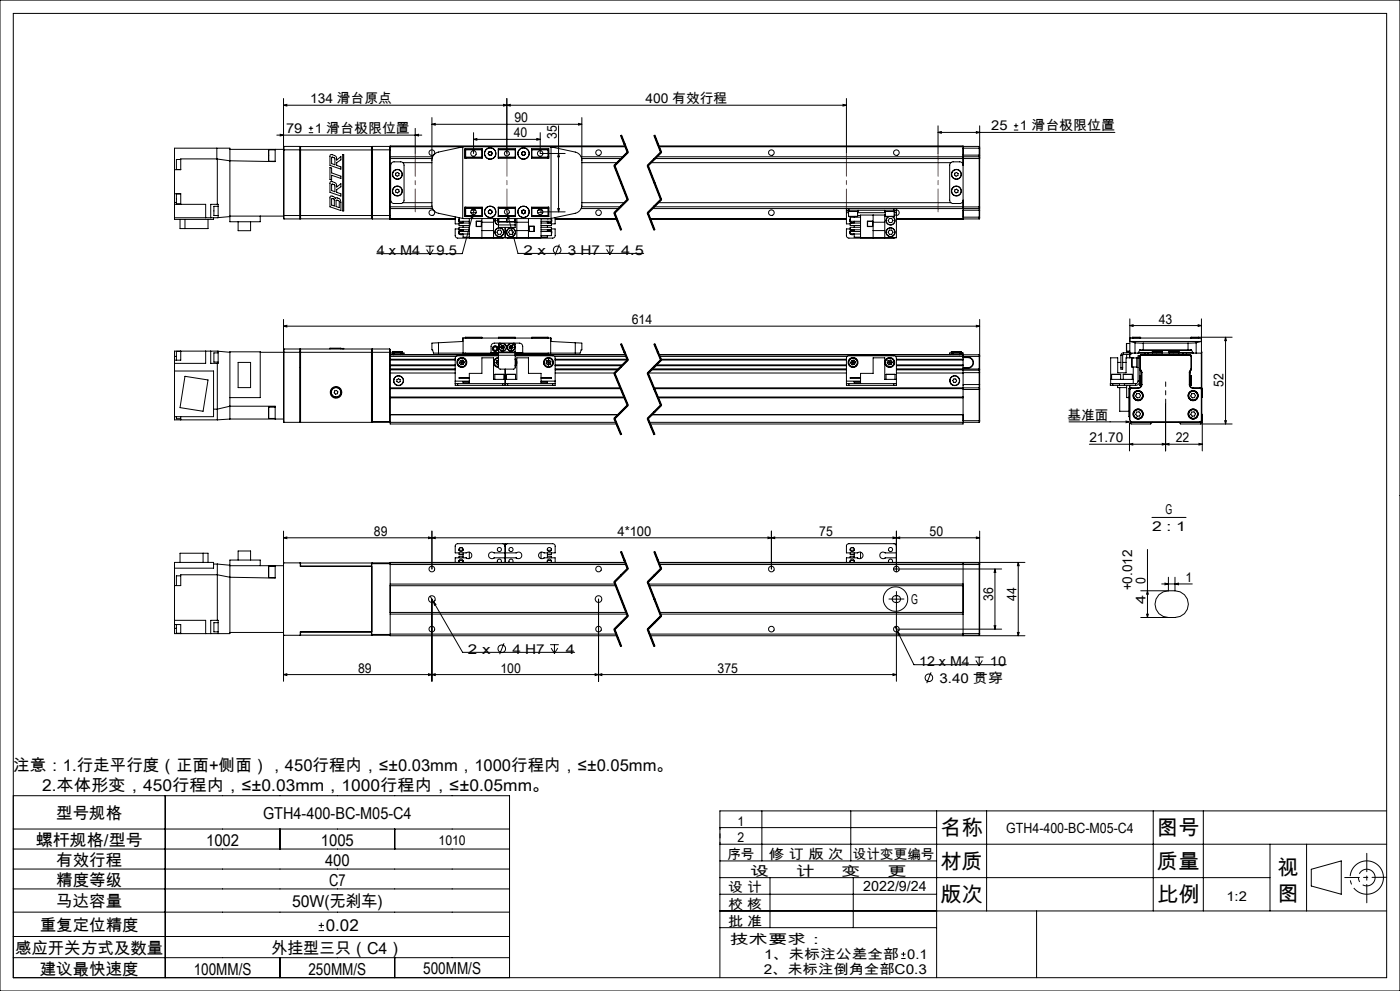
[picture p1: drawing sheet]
<svg xmlns="http://www.w3.org/2000/svg" width="420mm" height="297mm" viewBox="0 0 420 297" stroke-linecap="round" stroke-linejoin="round" font-family="sans-serif">
<g fill="none" stroke="#000" stroke-width=".3">
<path d="M0 0h420v297h-420zM4 4h412v289h-412zM85.1 31.5l.9-.2v.5zM85.1 29.5v14.6M92.6 39.8h1.3M92.6 38.4h1.3M93.3 37.8v1.3M124.6 38.5v7.5M129.6 37.2l1-.2v.5zM129.6 35.2v26.3l.2 .9 .5 .8 .8 .6 7.7 1.7M129.6 37.2h45M142.1 39.8v6.2"/>
<path d="M151.1 31.3l.9 .2-.9 .3zM152 31.5l1.1-.2v.5zM152 29.5v16.5M162.1 39.8v6.2h7.4M167.6 37.7v25.8M173.6 37l1 .2-1 .3zM174.6 35.2v26.3l-.2 .9-.6 .8-.8 .6-7.7 1.7M252.9 31.3l1 .2-1 .3zM253.9 29.5v16.5M253.9 31.5h-168.8M281.4 39.7l1-.3v.5zM281.4 37.7v8.3"/>
<path d="M281.4 39.7h53.1M292.9 39.4l1 .3-1 .2zM293.9 37.7v24.3M304.2 39h1.3M304.2 37.7h1.3M304.8 37v1.3M52.4 58.1v2.6M52.4 58.1v-13.7h16.6v22.1h9.1v-1.7M52.4 58.1h1.8v3.1M54.2 58.1h-1.3v3h1.3M54.2 47.8h-1.3v3h1.3M65.1 47.6h-10.9v3.3h-1.8"/>
<path d="M65.1 47.6l.1 .1M65.1 44.4v3.2M65.2 47.7v13.5M69 44.8h16.1M80.6 44.9v3.4M80.6 44.9h1.9M80.6 48.3h1.9M82.5 44.8v3.6l-13.5-.2-3.8-.5M83 40.5h43.5M84.1 40.2l1 .3-1 .2zM85.1 44.1v.8M85.1 44.9v19.7"/>
<path d="M85.1 44.9h26.3M85.2 43.9v21.7M85.2 43.9h4.8M85.2 43.9l-.1 .2M90 43.9v21.7M99 50.2l.5 .2v1.4l2.8 1v.7l-2.8-1v1.5l-.5-.2zM99.1 46.4h.1a1.54 1.54 0 0 1 1.8 1.6l1.3-1v.9l-1.3 .9v.8l1.3 .4v.7l-3.3-1.1zM99.1 54.5l.1-.1a1.54 1.54 0 0 1 1.8 1.7l1.3-1v.9l-1.3 .8v.8l1.3 .5v.7l-3.3-1.2zM99.1 58.8l.9 .1 .6 .5a.98 .98 0 0 1 1.5 .5l.2 3.2-3.3-1.1zM99.6 47.1l.9 .4v1.9l-1-.4zM99.6 55.2l.9 .4v1.9l-1-.4zM99.6 59.5l.7 .3v1.9l-.8-.2z"/>
<path d="M100.9 60l.8 .3 .1 1.9-1-.3zM102.8 46.3h.3v16.9h-.3zM111.4 44.9v-1h-21.2v21.7h21.2v-1M111.4 44.9v19.7M111.4 46.9h.1M111.4 44.9l.1 .1M111.5 44.9v19.7M111.5 44.9h5.6M111.7 43.9v21.7M111.7 43.9l-.2 1M111.7 43.9h5.2M116.9 43.9v21.7"/>
<path d="M116.9 43.9l.2 .2M117.1 59.8l.2 .6M117.1 44.1v.8M117.1 44v.1M117.1 44.9v19.7M117.1 47.5h12.5M117.1 47h12.7M117.1 44h70.5M117.3 49.1l-.2 .6M117.4 48.9l.6-.4h2.2a.97 .97 0 0 1 1 1v10.5a.97 .97 0 0 1-1 1h-2a1.02 1.02 0 0 1-1-1v-10.5zM118.7 57l.4-.3 .6 .2v.6l-.4 .3-.6-.2zM118.7 51.9l.6-.2 .4 .3v.6l-.6 .2-.4-.3z"/>
<path d="M120.9 48.8h8.7M124.6 40.5l1-.3v.5zM138.8 44l-7.7 1.7-1.1 .9-.4 1.4M138.8 44v21.5M138.9 44h-.1M139.5 47h.1M139.5 44.6h5.2v2.8h-5.2zM139.6 44.9v2.5M139.6 44.9h5M139.7 44.8v2.4M139.7 44.8h5M139.7 44.8l-.1 .1"/>
<path d="M139.7 47.2h5M139.8 47.2v.2M142.1 41.8l1-.3v.5zM142.1 41.8h20M144.6 44.8v2.4M144.6 47.1h-5l.1 .1M146.5 46.1l.3 .4M146.7 45.5l-.2 .6M147.3 45.5h-.6M147.3 45.5l.3 .4M147.4 46.5h-.6M147.6 45.9l-.2 .6"/>
<path d="M149.5 44.6h5.2v2.8h-5.2zM149.5 44.8h5.2M149.5 47.2h5.2M149.5 44.8v2.4M149.5 44.9h5.1M149.5 47.1h5.1M154.6 44.8v2.4M156.5 45.9l.2 .6M156.7 46.5h.6M156.8 45.5l-.3 .4M156.8 45.5h.6M157.4 45.5l.2 .6"/>
<path d="M157.6 46.1l-.3 .4M159.5 44.8h4.9M159.5 44.6h5.1v2.8h-5.1zM159.6 44.8v2.4M159.6 44.9h5M159.6 47.1h5l-5.1 .1M161 41.5l1.1 .3-1.1 .2zM164.4 44.8v2.6M164.4 44.8l.2 .1M164.6 44.9v2.5M164.6 47h.1M165.2 44h.1"/>
<path d="M165.3 44l7.7 1.7 1.1 .9 .5 1.4M165.3 44v21.5M167.6 46l.2 1h-.5zM174.3 47h12.7M174.5 47.5h11.9M174.6 48.8h10.6M184.2 49.7l4 10.2M184.5 49.6l4 10.2M186.2 40.6l2 5.1M186.3 40.6l2 5-4 4 4 10.2-4 4 2 5.1M186.5 40.5l1 2.5M187.5 43l1 2.6z"/>
<path d="M187.5 43.7h-70.4v.3M188.2 45.5l-4 4M188.2 59.7l-4 4M188.5 45.8l-4 4M188.5 59.9l-4 4M194.2 49.7l4 10.2M194.5 49.6l4 10.2M195.2 48.8h90.1M196.2 40.6l2 5.1M196.3 40.6l2 5-4 4 4 10.2-4 4 2 5.1M196.5 40.5l2 5.1M197 47h96.8"/>
<path d="M197.6 43.7h91.3v.3M197.7 44h91.2M198.2 45.5l-4 4M198.2 59.7l-4 4M198.5 45.8l-4 4M198.5 59.9l-4 4M286.5 51.9l.5-.2 .4 .3v.6l-.6 .2-.4-.3zM286.5 56.9l.5-.2 .4 .3v.6l-.6 .2-.4-.3zM288.9 49.5a1.02 1.02 0 0 0-1-1h-2a1.02 1.02 0 0 0-1 1v10.5a1.02 1.02 0 0 0 1 1h2a1.02 1.02 0 0 0 1-1M288.9 46.5v15.5M288.9 46.5h5v.7M288.9 44v2.5"/>
<path d="M288.9 43.9h4.9M293.8 47v15.5M293.8 43.9v3.1M293.8 43.9l.1 .5h-5M293.8 47l.1 .2M293.9 47.2v.3h-97.4M52.4 60.7v5.1h11.7v-.5M52.4 61.2h9.3v4.1M52.4 60.7h.5M54 65.8v2.7h8.4v-2.7M55.5 65.8v2.7M65.4 61.8h-1.2v2.8h1.2"/>
<path d="M65.4 65.2v-4h-2.2v4.1M65.4 65.2l-13 .1M69 64.9l-3.6 .3M69 64.8h16.1M71.4 66.5v2.6h3.8v-2.6M85.1 64.6l.1 1M85.1 64.6h26.3M85.2 65.6h4.8M111.4 62.6h.1M111.5 64.6l.2 1M111.5 64.6h5.6M111.5 64.4l-.1 .2"/>
<path d="M111.7 65.6h5.2M117.1 65.5v.3h19.5M117.1 64.6v.8M117.1 65.4v.1M117.1 62.5h12.7M117.1 62h12.5M117.1 65.5h19.5M117.1 65.4l-.2 .2M120.9 60.7h8.7M127.7 73.8h2.6M128 74.8l1 1.5M129 73.8v2.5"/>
<path d="M130 74.8l-1 1.5M136.6 65v2.1h1.1M137.7 65.6l-.1 .8 .5 .4M137.7 68.6h-1.1v2.1l.3 .5 .4 .2 13.9-.1M137.7 66.3a.63 .63 0 0 0 .6 .4 .63 .63 0 0 0 .6-.4v.5M137.7 65.2v1.1M137.7 69.4v.7h3.1M137.7 66.3h3.1M137.7 69.4h3.1M137.7 65.9v.4M137.7 69.4v.4M137.8 70.1a.73 .73 0 0 0 1.1 0"/>
<path d="M138 70.1h.6M138.1 68.9l-.5 .4 .1 .8M138.5 68.9l.4 .2M138.8 65.5h26.5M138.9 66.6l-.4 .2M138.9 68.9v.5a.61 .61 0 0 0-.6-.4 .61 .61 0 0 0-.6 .4M138.9 67.6v.5M138.9 70.1v1h1.9M139.5 63.4h.1M139.5 64.8h.4M139.5 62.5h.1M139.5 63h.1"/>
<path d="M139.5 62.1h5.2v2.8h-5.2zM139.6 62.1v2.5M139.6 64.6h5M139.6 64.6l.1 .2M139.7 62.3v2.5M139.7 64.8h5M139.7 62.3l-.1 .1h5M139.7 62.3h5M139.8 62.1v.2M139.9 64.8l-.1 .1M139.9 64.8h.1M140.8 65.5v5.8h21.5v-5.8"/>
<path d="M140.8 64.8v.1M140.8 66.8h-3.1v.8h3.1M140.8 68.1h-3.1v.8h3.1M141.3 63.7h1.5M141.4 63h1.3M141.9 64.3l-.1 1-.4-.1zM141.9 64.3l-3.2 11.7h-25.7M142.3 62.7l-.4 1.6M142.9 66.3h1.6v1.6h-1.6zM142.9 66.4h1.5v1.4h-1.5M144.6 62.3v2.6M144.6 65.5v5.8"/>
<path d="M144.6 66.6h3.5M144.6 69.1h3.5M146.5 63.3l.1 .6M146.6 63.9l.6 .2M146.9 62.9l-.4 .4M146.9 62.9l.6 .2M147.5 63.1l.1 .6M147.6 63.7l-.4 .4M148.1 65.5v5.8M148.6 65.5a1.34 1.34 0 0 0 .9 1.9M148.7 65.5l-.1 .1a1.32 1.32 0 0 0 .9 1.8M149.4 65.5l-.3 .6 .4 .6"/>
<path d="M149.4 69h.8l.3 .6-.3 .6h-.8l-.3-.6zM149.5 62.1h5.2v2.8h-5.2zM149.5 64.8h5.2M149.5 62.3h5.2M149.5 67.4v.8h5.1v-.8M149.5 62.3v2.6M149.5 65.5v1.9M149.5 64.6h5.1M149.5 67.4h5.1M149.5 62.4h5.1M149.6 66.5h2.3M149.6 65.5v1"/>
<path d="M150.1 64.8v.1M151.6 68.2v3.1M151.9 62.8l3.5 13.1h37.7M151.9 65.5v1M152.2 66.5h2.2M152.2 65.5v1M152.3 64.2l.5 .9-.5 .2zM153 69h.7l.3 .6-.3 .6h-.7l-.4-.6zM154.1 64.8v.1M154.4 65.5v1M154.6 65.6v1M154.6 65.8v.7"/>
<path d="M154.6 62.3v2.6M154.6 65.5v1.9M155 65.5v5.8M155 66.6h3.5M155 69.1h3.5M156.6 63.8l.5 .3M156.6 63.2v.6M157.1 62.9l-.5 .3M157.1 62.9l.5 .3M157.6 63.8l-.5 .3M157.6 63.2v.6M158.5 65.5v5.8"/>
<path d="M158.6 67.8h1.7v1.6h-1.7zM158.7 67.8v1.6M159.5 64.8h4.9M159.5 62.1h5.1v2.8h-5.1zM159.5 62.3l5.1 .1h-5M159.6 62.3v2.5M159.6 64.6h5M160.2 67.8v1.6M161.3 63.7h1.5M161.4 63h1.3M162.1 63.5h7.4M162.3 64.8v.1"/>
<path d="M162.3 65.6h3.1v.7M162.3 66.8h3.1v.8h-3.1M162.3 68.1h3.1v.8h-3.1M162.3 69.4h3.1v1.2h-3.1M162.3 66.3h3.1M163.2 64.8l.1 .1M163.2 64.8h1.4M163.2 64.8h.1M164.2 66.6l.4 .2M164.2 65.5h.1M164.2 68.9v.5a.61 .61 0 0 1 .6-.4 .61 .61 0 0 1 .6 .4M164.2 67.6v.5"/>
<path d="M164.2 70.6v.5h-1.9M164.4 62.1v2.7M164.6 62.1v2.5M164.6 62.5h.1M164.6 63h.1M164.6 63.4h.1M164.6 64.6l-.2 .2M164.6 68.9l-.4 .2M164.6 65.5l-.1 .1M165 68.9l.5 .4-.1 .8M165 65.5l.1 .1M165.3 65.5v.1"/>
<path d="M165.4 66.3a.63 .63 0 0 1-.6 .4 .63 .63 0 0 1-.6-.4v.5M165.4 65.6l.1 .2a.78 .78 0 0 1-.5 1M165.4 68.6h1.1v2.3l-.7 .5-13.9-.1M165.4 69.4v.4M165.4 65.9v.4M166.5 65.2v1.9h-1.1M166.5 65.8h18.6M166.5 65.5h18.5M167.3 62.5h.5l-.2 1zM167.8 73.3l-1.3 3.2M174.3 62.5h11.3M174.5 62h11.7"/>
<path d="M174.6 60.7h12.8M181.6 73.7h2.7M182 74.7l1 1.6M183 73.7v2.6M183.9 74.7l-.9 1.6M184.2 63.9l2 5.1M184.5 63.8l2 5M194.2 63.9l2 5.1M194.5 63.8l2 5M194.9 65.5h59M195.1 65.8h58.8M195.7 62.5h59"/>
<path d="M196.2 62h92.7v.5M197.4 60.7h87.9M253.9 63h.8M253.9 63v.7M253.9 62.5v.5M253.9 63.7v3.4h1.2M253.9 63.7h.7M254.4 63v.4h3v-.4M254.6 64.8h2.7M254.6 63.4v1.4M254.7 62.5v.5M254.7 62.5h13.4"/>
<path d="M254.7 63h13.4M255.1 65.6l-.1 .2a.78 .78 0 0 0 .5 1M255.1 68.6h-1.2l.1 2.3 .7 .5 13.8-.1M255.1 69.4v.7h3.1M255.1 66.3h3.1M255.1 69.4h3.1M255.1 69.4v.4M255.1 65.9v.4M255.1 66.3a.63 .63 0 0 0 .6 .4 .63 .63 0 0 0 .6-.4v.5M255.1 70.1a.73 .73 0 0 0 1.1 0M255.3 70.1h.7M255.5 68.9l-.5 .4 .1 .8"/>
<path d="M255.8 68.9l.5 .2M256.3 66.6l-.5 .2M256.3 68.9v.5a.61 .61 0 0 0-.6-.4 .61 .61 0 0 0-.6 .4M256.3 64.9v.2M256.3 67.6v.5M256.3 70.1v1h1.9M257.3 63.4v1.4M257.3 64.6h.9M257.3 63.7h8.3M258.2 65.1h-3.1v1.2M258.2 66.8h-3.1v.8h3.1M258.2 68.1h-3.1v.8h3.1"/>
<path d="M260.2 66.3h1.6v1.6h-1.6zM260.3 66.4h1.5v1.4h-1.5zM261.9 64.4v6.9M261.9 66.6h3.5M261.9 69.1h3.5M265.4 63v.4h3v-.4M265.4 64.4v6.9M265.6 64.8h2.7M265.6 63.4v1.4M266.6 64.9a1.35 1.35 0 0 0-.5 2.1 1.35 1.35 0 0 0 2.1 0 1.35 1.35 0 0 0-.4-2.1M266.7 64.9a1.29 1.29 0 0 0-.6 2 1.29 1.29 0 0 0 2.1 0 1.29 1.29 0 0 0-.5-2M266.8 65.5h.7l.4 .6-.4 .6h-.7l-.3-.6z"/>
<path d="M266.8 69h.7l.4 .6-.4 .6h-.7l-.3-.6zM268.1 63h.8M268.1 62.5h25.7M268.1 62.5v.5M268.3 63.4v1.4M268.3 64.4h.6M268.3 63.7h.6M268.9 62.9a.85 .85 0 0 1 .9 .8 .85 .85 0 0 1-.9 .9M268.9 63v.7M268.9 62.5v.5M268.9 63.7v7.6h-10.7v-6.9h7.4M268.9 65.5h20"/>
<path d="M288.9 65.5v.3h-20M288.9 62v.5M288.9 62.5v.5M288.9 63v2.5M288.9 65.1h5M288.9 63h5M288.9 62h5M288.9 65.6h4.9M293.8 62.5v3.1M293.9 62v.3M293.9 62.3v.7M293.9 65.1l-.1 .5"/>
<path d="M293.9 63v2.1M293.9 62.3l-.1 .2M85.1 97.8l.9-.3v.5zM85.1 95.7v30.9h99.7M85.1 97.8h208.8M292.9 97.5l1 .3-1 .2zM293.9 95.7v14.9M338.9 97.6l1-.3v.5zM338.9 95.6v10.6M338.9 97.6h21.5M359.4 97.3l1 .3-1 .2zM360.4 95.6v10.2h-1.6"/>
<path d="M52.4 106.8v1.1M52.4 106.8h.5M52.4 107.9v17.9h12.8M52.4 111.2h11.7v13.7h-11.7M54.2 105.3h-1.3v2.6M54.2 105.2v2.7h-1.8M55.5 112.8l6.9 1.1-1.5 9.4-6.9-1.1zM61.7 105.2v3.7h-9.3M63.2 105.2v3.7h2.2v-3.6M65.2 108.9v16.9M65.4 105.8h-1.2v2.7h1.2M65.4 105.3l-13-.1v1.6"/>
<path d="M65.4 105.3l3.6 .3M69 119.2h9.1v-13.8h-9.1v20.2M71.4 108.6h3.8v7.6h-3.8zM78.1 105.6h12M85.2 104.6v22M85.2 104.6l-.1 1M85.2 104.6h4.8M90 104.6v22M90 104.6l.1 1M90.1 105.6v21M90.1 110.1h.1M90.2 105.6v-1h21.2v1"/>
<path d="M90.2 105.6h21.2M90.2 105.6v21M99 104.6v-.3h3.3v.3M100.4 117.2l.6-.2 .4 .4-.2 .6-.6 .1-.3-.4zM102.8 104.6v-.2h.3v.2M111.4 105.6l.1 .1M111.4 105.6v21M111.4 107.6h.1M111.5 105.6h5.6M111.5 105.6v21M111.7 104.6v21.7M111.7 104.6l-.2 1"/>
<path d="M111.7 104.6h5.2M116.9 104.6v21.7M116.9 104.6l.2 1M117.1 116.2v.3M117.1 106.3h1.1M117.1 116.5v10.6h67.9M117.1 106.3h32.4M117.1 116.5h69.1M117.1 119h70.2M117.1 119.2h70.3M117.1 116.2h69M117.1 109.6h19.5"/>
<path d="M117.1 109.5h19.5M117.1 107.8h19.5M117.1 107.7h19.5M117.1 107.9h19.5M117.1 109.4h19.5M117.1 106.8h19.7M117.1 110.8h19.5M117.1 110.6h19.5M117.1 111.8h19.5M117.1 105.6v10.6M117.7 105.7l.1 .1M117.7 105.4h3"/>
<path d="M117.7 105.7h3M117.7 105.4h.1M117.7 105.4v.3M118.1 106.3h.1M118.2 105.8h-1v.5M118.2 105.8h2M118.2 106.3h2M118.2 105.8v.5M119.1 113.8l.5-.3 .5 .3v.6l-.5 .2-.5-.2zM120.2 106.3h29.3M120.2 105.8h1v.5M120.2 105.8v.5"/>
<path d="M120.7 105.7l-.1 .1M120.7 105.4v.3M131.6 102.7l-2 .1v2h.2a.91 .91 0 0 0 .3 1 .91 .91 0 0 0 1 0h.5M131.6 105.8h17.9M131.6 102.7l7.2-.4v-1h26.5v1l7.3 .4M131.6 102.7v3.1M136.6 115v.5h.7M136.6 115h.7M136.6 114.2v.8M136.6 114.2h4.2M137.3 115h13.5M137.3 115.5h13.5"/>
<path d="M137.3 115v.5M137.8 108.7l.5 .6M138.1 108l-.3 .7M138.1 108l.5 .6M138.6 108.6l.4 .7M138.6 108.6l-.3 .7M138.6 108.6l-.8 .1M138.9 107.9l.4 .6M138.9 107.9l-.8 .1M138.9 107.9l-.3 .7M138.9 101.3v4.5M139 109.3h-.7"/>
<path d="M139.3 108.5l-.3 .8M139.3 108.5l-.7 .1M139.6 101.2h5M139.6 101.2v.1M139.6 105.8v.5M139.6 106h9.9M139.7 101.1h4.9v.2M139.7 101.1v.2M139.7 105.8v.5M139.7 101.1l-.1 .1M140.8 115v-3.1h3.8v-4.7h3.5v6.5h6.9v-6.5h3.5v4.7h3.8v3.1M140.8 114.3h-1.9v.4h1.9"/>
<path d="M140.8 113.2h-3.1l3.1 .1M147.3 105.8v-2a.96 .96 0 0 1 1-1h7.5a.96 .96 0 0 1 1 1v2M147.3 105.7h2.2M148.4 112.2h2.8M148.4 112.2v1.5M148.8 108.7l.5 .6M149.1 108l-.3 .7M149.1 108l.4 .6M149.5 105.7v.8M149.5 105.5v.2M149.5 107.1a1.5 1.5 0 0 0-1.5 1.5 1.5 1.5 0 0 0 1.5 1.5M149.5 107.3a1.36 1.36 0 0 0-1.3 1.3 1.36 1.36 0 0 0 1.3 1.4"/>
<path d="M149.5 106.6l-12.6 .1-.3 .5v7M149.5 107.3a1.29 1.29 0 0 0-1.2 1.3 1.29 1.29 0 0 0 1.2 1.3M149.5 101.3v-.2h5.1v.2M149.5 105.7h5.1M149.5 105.5h5.1M149.5 106.5h5.1M149.5 106.5v3.6M149.5 108h-.4M149.5 109.3h-.2M149.5 108.6l-.2 .7M149.5 108.6l-.7 .1M149.5 101.2h5.1"/>
<path d="M150.1 102.8l-.6 .5v2.2M150.2 104l.2 .5M150.2 104l.6 .1M150.4 104.5l.6 .1M150.6 103.5l-.4 .5M150.6 103.5l.6 .1M150.6 103.5l.2 .6M150.8 115.5h.8M150.8 115h1.5M150.8 104.1l.2 .5M150.8 104.1l.6 .1M150.8 104.1l-.4 .4"/>
<path d="M150.8 115v.5M151.2 112.2v1.5M151.2 103.6l.2 .6M151.2 103.6l-.4 .5M151.4 104.2l-.4 .4M151.6 115.5h.7M151.6 110.6v4.9M151.9 112.2h2.8M151.9 112.2v1.5M152.3 115h13.5M152.3 115.5h13.5M152.3 115v.5"/>
<path d="M152.8 104l.1 .5M152.8 104l.5 .1M152.9 104.5l.6 .1M153.1 103.5l-.3 .5M153.1 103.5l.6 .1M153.1 103.5l.2 .6M153.3 104.1l.6 .1M153.3 104.1l.2 .5M153.3 104.1l-.4 .4M153.7 103.6l.2 .6M153.7 103.6l-.4 .5M153.9 104.2l-.4 .4"/>
<path d="M154.1 102.8l.5 .4v2.3M154.6 105.7v.8M154.6 106.5l-.2 4-4.4 .1-.5-.5M154.6 105.5v.2M154.6 107.5a1.49 1.49 0 0 1 0 2.2M154.6 107.7a1.3 1.3 0 0 1 0 1.8 1.44 1.44 0 0 0 0-1.7M154.6 106.6l11.6 .1 .3 .5v7M154.6 106.3h33M154.6 105.8h18M154.6 105.7h2.2M154.6 106h10M154.6 112.2h-2.7"/>
<path d="M154.7 112.2h.1M154.7 112.2v1.5M159.6 101.2h5M162.3 114.3h1.9v.4h-1.9M162.3 113.2h3.1l-3.1 .1M162.3 114.2h4.2M163.9 109l.6 .4M163.9 108.2v.8M163.9 108.2l.7 .4M164.4 101.1h-4.8v.2M164.4 101.1v.2M164.4 105.8v.5"/>
<path d="M164.4 101.1l.2 .1M164.6 108.6l.6 .5M164.6 108.6l-.1 .8M164.6 108.6l-.7 .4M164.6 101.2v.1M164.6 105.8v.5M164.6 107.9l-.7 .3M164.6 107.9l.6 .4M164.6 107.9v.7M165.2 109.1l-.7 .3M165.2 101.3v4.5M165.2 108.3v.8"/>
<path d="M165.2 108.3l-.6 .3M165.8 115h.7M165.8 115v.5M166.3 106.8h21.6M166.5 115v.5h-.7M166.5 114.2v.8M166.5 109.6h20.1M166.5 109.5h20.2M166.5 107.8h21.7M166.5 107.7h21.7M166.5 107.9h21.8M166.5 109.4h20.3"/>
<path d="M166.5 110.8h18.8M166.5 110.6h19.2M166.5 111.8h17.9M172.6 102.7l2 .1v2h-.3a.92 .92 0 0 1-.3 1 .92 .92 0 0 1-1 0h-.4M172.6 102.7v3.1M184.2 111.9l4 9.6M184.5 111.8l4 9.6M186.2 103.2l2 4.7M186.3 103.1l2 4.8M186.5 103l1 2.4M187.5 105.4l1 2.4zM188.2 107.7l-4 4"/>
<path d="M188.3 107.9l-4 4 4 9.6-4 4 2 4.7M188.5 108l-4 4M194.2 111.9l4 9.6M194.4 111.8h59.5M194.5 111.8l4 9.6M195.3 110.8h58.6M195.7 110.6h58.2M196.1 116.2h97.7M196.2 103.2l2 4.7M196.2 116.5h92.7M196.3 103.1l2 4.8M196.5 103l2 4.8"/>
<path d="M196.6 109.6h57.3M196.7 109.5h57.2M196.8 109.4h57.1M197.3 119h91.6M197.4 119.2h91.5M197.6 106.3h88.3M197.7 106.3h96.1M197.9 106.8h56.2M198.2 107.7h55.7M198.3 107.9h55.6M198.3 107.9l-4 4 4 9.6-4 4 2 4.7M198.5 108l-4 4"/>
<path d="M253.9 114.2v-7l.3-.5 13.9-.1a.73 .73 0 0 1 .8 .8v8.1h-.8M253.9 115v.5h.8M253.9 115h.8M253.9 114.2v.8M253.9 107.8l-55.7-.1-4 4M253.9 114.2h4.3M254.7 115h13.4M254.7 115v.5M254.7 115.5h13.4M255.2 108.7l.4 .6M255.5 108l-.3 .7M255.5 108l.4 .6"/>
<path d="M255.9 108.6l.5 .7M255.9 108.6l-.3 .7M255.9 108.6l-.7 .1M256.2 107.9l.4 .6M256.2 107.9l-.7 .1M256.2 107.9l-.3 .7M256.4 109.3h-.8M256.6 108.5l-.2 .8M256.6 108.5l-.7 .1M258.2 114.3h-1.9v.4h1.9M258.2 113.2h-3.1l3.1 .1M265.8 112.2h2.7"/>
<path d="M265.8 112.2v1.5M266.2 108.7l.4 .6M266.5 108l-.3 .7M266.5 108l.4 .6M266.9 108.6l.5 .7M266.9 108.6l-.3 .7M266.9 108.6l-.7 .1M267.2 107.9l.5 .6M267.2 107.9l-.7 .1M267.2 107.9l-.3 .7M267.4 109.3h-.8M267.7 108.5l-.3 .8"/>
<path d="M267.7 108.5l-.8 .1M268.1 115h.8M268.1 115v.5M268.5 112.2h-2.7M268.5 112.2h.1M268.5 112.2v1.5M268.9 109.6h20M268.9 109.5h20M268.9 107.8h20M268.9 107.7h20M268.9 107.9h20M268.9 109.4h20"/>
<path d="M268.9 113.7h-3.5v-6.5h-3.5v4.7h-3.7v3.1M268.9 110.8h20M268.9 110.6h20M268.9 111.8h20M285.4 105.7l.1 .1M285.4 105.4h3M285.4 105.7h3M285.4 105.4v.3M285.9 105.8h-1v.5M285.9 106.3h3M285.9 105.8v.5M285.9 105.8h2"/>
<path d="M286.2 113.6h.5l.3 .5-.3 .5h-.6l-.3-.6zM287.9 105.8h1v4.8M287.9 105.8v.5M288.4 105.7l-.1 .1M288.4 105.7h.1M288.4 105.4v.3M288.9 111.8v4.7M288.9 110.9v.9M288.9 110.6v.3M288.9 116.5v10.6h-93.9M288.9 116.7h5M288.9 115.2h5"/>
<path d="M288.9 107h1.5M288.9 107.2h1.5M288.9 110.6h5M288.9 110.3h1.5M288.9 110.2h1.5M288.9 110.9h4.9M288.9 111.7h5M290.4 107a1.66 1.66 0 0 1 1.7 1.7 1.66 1.66 0 0 1-1.7 1.6M290.4 107.2a1.5 1.5 0 0 1 1.5 1.5 1.5 1.5 0 0 1-1.5 1.5M290.4 107v.2M290.4 110.2v.1M293.8 116.2v10.4"/>
<path d="M293.8 110.9v5.3M293.8 106.3v4.6M293.8 106.3l.1 .5h-25.2M293.8 116.2l.1 .2M293.9 116.4v.3M293.9 115.2v1.2M293.9 110.6v.2M293.9 110.8v.9M293.9 111.7v3.5M293.9 116.7v9.4M293.9 110.8l-.1 .1M333.2 115l-.1 .5h.7"/>
<path d="M333.2 115h7.5M333.2 113.7h6.8M333.5 112.2h2.7M333.5 112.2v1.5M333.8 115.5h2M333.8 115v.5M335.3 115.5v.7h2.7M335.3 108.6h1M335.8 115.5h1.5M335.8 115v.5M335.9 116.2v7.1h2.8M336.2 112.2v1.5"/>
<path d="M336.3 110.1v.5h.5v-.5M336.3 110.1h.5M336.3 106.5h.5M336.3 106.5v3.6M336.8 108.6h1M336.8 106.5v3.6M337 112.2h2.7M337 112.2v1.5M337 105.7l-.5 .2-.2 .6M337 106.2l-.2 .3M337 105.7h1.9M337 105.7v.5"/>
<path d="M337 106.2h1.9M337.3 115.5h3.4M337.3 115v.5M338 102.9v2.3M338 115.5v3.7h.8M338 105.2h.9M338 102.9h.9M338 106.2v1M338.7 119.2v5.7h.1M338.8 105.6v.1M338.8 106.2v1M338.8 115.5v.7"/>
<path d="M338.8 116.7v9.4M338.8 116.7h.2M338.8 105.6h.1M338.8 105.4h-.8v.3M338.9 105.2l-.1 .4M338.9 101.3h.1M338.9 105.8h1.6M338.9 101.3h21.5M339 106.2v1M339 115.5v.7M339 116.7v9.4M339.3 116.4l-.3 .3"/>
<path d="M339.3 116.4l-.2-.1-.3 .4M339.3 116.4h2.1M339.5 107.3l.1 2.7zM339.6 105.8l-.7 .4M339.6 110h1.4M339.7 101.2h2.5M339.7 101.2v.1M339.7 112.2v1.5M339.8 101.1h2.2M339.8 101.1v.2M339.8 101.1l-.1 .1M340 107.2v.1"/>
<path d="M340 110v5M340.5 102.7l2.5 .1M340.5 105.8h.9M340.5 102.7v3.1M340.7 115v.5M341 118l.7-.1 .5 .6-.3 .7h-.8l-.4-.5zM341 107.3l-3.2-.1v4.5h-2.5v-4.5h-2.1v7.8M341.4 116.2l-2.7 .2v2.6l.1 .1M341.4 107.1h-.4v3h.4M341.4 114.2l-.2 .6-.5 .2M341.4 105.8h2M341.4 114.2h.5"/>
<path d="M341.4 107.4h.5M341.4 107.4v6.8M341.4 116.2v.2M341.5 105.7h4.2M341.9 114.2a1.33 1.33 0 0 1-1.2 1.3M341.9 106.8v-.2h-.5v.8M341.9 106.8h.2M341.9 106.8v7.4M342 105.1h15.3M342 101.1v.2M342 104.8v.3M342 101.1l.2 .1"/>
<path d="M342.1 112.6v3M342.1 112.6h.2M342.1 115.6h.2M342.1 110.6l.1 .2M342.1 110.9l.3 .8M342.1 110.6v.3M342.1 106.8v3.8M342.2 111l.2 .5-.1 4.1M342.2 104.8l-.2 .3M342.2 110.8l.4 .9M342.2 101.2v.1M342.2 110.8l-.1 .1"/>
<path d="M342.3 112.6l.1 .1M342.3 112.6v3M342.4 106.3l-.5 .5M342.4 106.5l-.3 .3M342.4 115.2a1.02 1.02 0 0 1-1 1M342.4 106.3h14.5M342.4 115.2h.2M342.4 111.7h.2M342.4 106.5h14.5M342.4 106.3v.2M342.4 111.7v3.5M342.6 115.2a1.14 1.14 0 0 1-1.2 1.2"/>
<path d="M342.6 111.7v3.5M343 104.8h-.3a1.02 1.02 0 0 0-1.3 1M343 102.8h13.4M343 102.8v2M343 104.8h13.4M343.4 105.8v.5h1M343.4 105.8h1M343.7 106.3h.1M344.4 105.8h10.5M344.4 106.3h.3M344.4 105.8v.5M345.7 105.7l.1 .1"/>
<path d="M345.7 105.4h3M345.7 105.7h3M345.7 105.4v.3M348.7 105.7l-.1 .1M348.7 105.4v.3M350.7 105.4h3M350.7 105.7l.1 .1M350.7 105.7h3M350.7 105.4v.3M353.7 105.7l-.1 .1M353.7 105.7h4.2M353.7 105.4v.3"/>
<path d="M354.9 105.8h1M354.9 106.3h-.2M354.9 105.8v.5M355.7 106.3h.1M355.9 105.8v.5h-1M355.9 105.8h2M356.4 104.8h.3a1.01 1.01 0 0 1 1.2 1M356.4 102.8v2M356.8 115.2a1.09 1.09 0 0 0 1.1 1.2M356.8 115.2h.1M356.8 111.7h.1M356.8 111.7v3.5"/>
<path d="M356.9 106.3l.4 .2 .1 .3M356.9 106.5l.4 .3M356.9 115.2a.96 .96 0 0 0 1 1M356.9 106.3v.2M356.9 111.7v3.5M357 112.6v.1M357 112.6v3M357 112.6h.3M357 115.6h.3M357.2 110.8l-.4 .9M357.2 110.8l.1 .1M357.2 101.2h2.5"/>
<path d="M357.2 101.2v.1M357.2 111l-.2 .7v3.9M357.2 104.8l.1 .3M357.3 110.9l-.4 .8M357.3 112.6v3M357.3 110.6l-.1 .2M357.3 106.8h.1M357.3 110.6h.1M357.3 106.8v3.8M357.3 101.1v.2M357.3 104.8v.3M357.3 101.1l-.1 .1"/>
<path d="M357.4 110.6l-.1 .3M357.4 106.8v3.8M357.5 118l.7-.1 .4 .6-.2 .7h-.8l-.4-.5zM357.9 116.2l2.8 .2-.2 2.7M357.9 105.8h.9M357.9 116.4h2.1M357.9 116.2v.2M358.8 102.7l-2.4 .1M358.8 102.7v3.1M359.7 101.2l-.2-.1v.2M359.7 101.2v.1M360 116.4l.4 .3"/>
<path d="M360 116.4l.3-.1 .2 .4M360.4 116.7h.1M360.4 102.3h-21.5l1.6 .4M360.4 102.3l-1.6 .4M360.4 101.3v1M360.4 105.8v10.4M360.4 116.7v9.4M360.4 105.2l.1 .4M360.4 105.6h.1M360.5 105.6v10.6M360.5 116.7v9.4M367.7 101.1v26"/>
<path d="M367.7 101.1l.2 1h-.5zM369.6 101.1h-12.3M52.9 124.9v.6h1.3M54.2 124.9v.9M64.1 122.6h1.1l3.8-.9h13.5v3.9M69 125.6h16.1M69 125.6l-3.8 .2M80.6 122v3.4M80.6 122h1.9M80.6 125.4h1.9M111.7 126.3h5.2M111.7 126.3l-.2 .2"/>
<path d="M116.9 126.3l.2 .2M117.1 124.3h68.4M117.1 124.2h68.4M184.2 125.5l2 4.8M184.5 125.4l2 4.8M188.2 121.3l-4 4M188.5 121.6l-4 4M194.2 125.5l2 4.8M194.5 125.4l2 4.8M194.8 126.6h99M195.4 124.3h93.5M195.5 124.2h93.4"/>
<path d="M198.2 121.3l-4 4M198.5 121.6l-4 4M288.9 126.1h5M293.9 126.1l-.1 .5M320.7 126.4h18.1M337.8 126.2l1 .2-1 .3zM338.8 126.1l.5 .5M338.8 126.1h.2M338.8 133.1l1-.2v.5zM339 126.1l.3 .3M339.3 126.4h20.7M339.3 126.6h20.7"/>
<path d="M339.3 126.4v.2M341 123.5l.7-.1 .5 .6-.3 .7h-.8l-.4-.5zM345.7 126.6l-.5 .5h-5.9l-.5-.5v8.5M348.7 132.9l1 .2-1 .3zM349.7 133.1l1-.2v.5zM349.7 121v14.1M353.7 126.6l.5 .5h15.4M357.5 123.5l.7-.1 .4 .6-.2 .7h-.8l-.4-.5zM359.7 132.9l1 .2-1 .3zM360 126.4v.2M360.4 126.1l-.4 .3M360.4 126.1h.1"/>
<path d="M360.5 126.1l-.5 .5M360.5 124.1l.2 11M360.7 133.1h-33.9M360.7 126.6l-.5 .5M367.4 126.1h.5l-.2 1zM85.1 159.2v45M129.6 159.2v11.3M231.4 159.2v11.3M268.9 159.2v12.2M293.9 159.2v30.7M345.6 155.1h10.2M52.4 170.3h11.7v-1.7h-11.7v18.6"/>
<path d="M54 168.6v-2.8h8.4v2.8M54.2 172.6h-1.3v2.9M60.9 165.8v2.8M64.1 169h1.1M65.2 169v16.9M65.2 169l3.8 .4M69 169.5h16.1M71.4 167.8v-2.7h3.8v2.7M78.1 169.5v-1.7h-9.1v22.1h-16.6v-1.6M80.6 169.7v3.4M80.6 169.7h1.9M80.6 173.1h1.9"/>
<path d="M82.5 169.5v3.7l-13.5-.2-3.8-.7h-11v3.2h-1.8M85.1 168.8l4.9-.1 .1 1h21.3l.1 .2M85.1 161.2l.9-.3v.5zM90.2 168.7h21.2v1h-21.2zM111.5 168.9h5.6M117.1 168.8h-5.6v21.4h5.6M117.1 175h67.4M117.1 175.5h67.6M117.1 169.2h70.7M117.1 168.7h70.5M128.6 160.9l1 .3-1 .2zM129 178.7l1.1 1.7"/>
<path d="M129.6 161.2l1-.3v.5zM129.6 179.6v24.6M136.6 168.6v-1.4h3.2a1.03 1.03 0 0 0 1.5 0 1.03 1.03 0 0 0 0-1.5 1.03 1.03 0 0 0-1.5 0h-3.2v-2.2l.2-.3 .4-.3h13.8l.4 .4 .2 .4 .2-.5 .4-.3h13.7l.5 .4 .1 2.4h-3.2a1.03 1.03 0 0 0-1.4 0 1.03 1.03 0 0 0 0 1.5 1.03 1.03 0 0 0 1.4 0h3.2v1.4M137.7 168.4v-.4h1.2v.4M137.7 164.5v.4M137.7 165.7v.5h1.2M137.7 164.9h1.2M137.8 168.6a.63 .63 0 0 1 .5-1 .63 .63 0 0 1 .5 1M138 164.2h.6M138.9 164.5v.4M138.9 165.7v1.5M138.9 166.7h-1.2v.5"/>
<path d="M140.8 165.5v1.9M146.7 165.9a1.12 1.12 0 0 1 1.6-.2h6.5a1.03 1.03 0 0 1 1.5 0 1.03 1.03 0 0 1 0 1.5 1.03 1.03 0 0 1-1.5 0h-6.5a1.02 1.02 0 0 1-1.4 0 1.02 1.02 0 0 1-.2-1.3zM149.3 168.6a.63 .63 0 0 1 .5-1 .63 .63 0 0 1 .5 1M151.2 163.1h.7M151.6 163.1v5.5M152.8 168.6a.63 .63 0 0 1 .5-1 .63 .63 0 0 1 .5 1M162.3 165.5v1.9M164.2 164.5v.4M164.2 165.7v1.5M164.2 166.7h1.2v.5M164.2 164.9h1.2M164.3 168.6a.63 .63 0 0 1 .5-1 .63 .63 0 0 1 .5 1"/>
<path d="M165.4 168h-1.2v.4M165.4 164.5v.4M165.4 165.7v.5h-1.2M165.4 168v.4M179.6 179.6v24.6M184.2 174.5l4 10.2M184.5 174.4l4 10.1M186.2 165.4l2 5.1M186.3 165.4l2 5-4 4 4 10.2-4 4 2 5.1M186.5 165.3l2 5.1M187.5 168.6h-70.4v21.9h68M188.2 170.3l-4 4"/>
<path d="M188.5 170.6l-4 4M194.2 174.5l4 10.2M194.5 174.4l4 10.1M194.5 175h94.4M194.7 175.5h94.2M196.2 165.4l2 5.1M196.3 165.4l2 5-4 4 4 10.2-4 4 2 5.1M196.5 165.3l2 5.1M197.6 168.6h109.9M197.6 168.7h96.2M198.2 170.3l-4 4M198.5 170.6l-4 4"/>
<path d="M230.4 160.9l1 .3-1 .2zM231.4 161.2l1-.3v.5zM255.1 168.4v-.4h1.2v.4M255.1 164.5v.4M255.1 165.7v.5h1.2M255.1 164.9h1.2M255.1 168.6a.64 .64 0 0 1 .6-1 .64 .64 0 0 1 .5 1M255.3 164.2h.7M256.3 164.5v.4M256.3 165.7v1.5M256.3 166.7h-1.2v.5M258.2 165.5v1.9"/>
<path d="M266.6 168.6a.64 .64 0 0 1 .6-1 .64 .64 0 0 1 .5 1M267.7 179.6h2.5M267.9 160.9l1 .3-1 .2zM268 178.8a1.2 1.2 0 0 1 1.6-.2 1.2 1.2 0 0 1 .3 1.7 1.2 1.2 0 0 1-1.7 .1 1.2 1.2 0 0 1-.2-1.6zM268.1 170.5h32.4M268.5 163.1h.4M268.9 161.2l1-.3v.5zM268.9 178.3v2.5M268.9 163.7a.73 .73 0 0 0-.8-.8h-13.6l-.5 .4-.1 2.4h3.3a1.03 1.03 0 0 1 1.4 0 1.03 1.03 0 0 1 0 1.5 1.03 1.03 0 0 1-1.4 0h-3.3v1.4M268.9 165.7h-3.2a1.03 1.03 0 0 0-1.5 0 1.03 1.03 0 0 0 0 1.5 1.03 1.03 0 0 0 1.5 0h3.2M288.9 168.6v21.9M292.9 160.9l1 .3-1 .2z"/>
<path d="M293.8 168.7v21.7M293.8 168.7l.1 .5h-96.1M293.9 161.2h-208.8M298.5 170.5l.2 1.1h-.5zM298.5 170.5v18.1M305.5 168.6l.3 .9h-.6zM305.5 168.6v21.9M342.2 177.1h10.3M344.2 164.7v20.4M344.2 177.1l.3 1h-.5zM348.5 175h9.2M349.5 174.8l1 .2-1 .3z"/>
<path d="M350.5 173v4.1a4 4 0 0 0-4 4 4 4 0 0 0 4 4M352.5 175l1-.2v.5zM352.5 177.1a4 4 0 0 1 4 4 4 4 0 0 1-4 4h-10.3M352.5 173v4.1M52.4 187.2v1.1M52.4 185.9h9.3v4M52.4 187.2h1.8v2.7M52.4 188.3h.5M52.9 187.2v2.6h1.3M63.2 189.9v-4h2.2v4M65.4 186.6h-1.2v2.8h1.2M69 189.5h16.1"/>
<path d="M90.2 189.4v1h21.2v-1h-21.3l-.1 1-4.9-.2M111.5 189.2l-.1 .2M111.5 190.1h5.6M117.1 184h71M117.1 190h67.8M117.1 183.5h70.8M130.1 180.4l.7 .7-.4 .3zM130.1 180.4l8.7 15.1h33.6M151.2 192.8l-1.3 3.3M165 193.2h2.6M165.3 194.2l1 1.6M166.3 193.2v2.6"/>
<path d="M167.3 194.2l-1 1.6M184.2 188.7l2 5.1M184.5 188.5l2 5.1M188.2 184.5l-4 4M188.5 184.7l-4 4M194.2 188.7l2 5.1M194.5 188.5l2 5.1M194.9 190h94M195.1 190.5h112.4M197.9 183.5h91M198.1 184h90.8M198.2 184.5l-4 4"/>
<path d="M198.5 184.7l-4 4M268.5 187.8l.8 1.5M268.9 188.6h31.6M268.9 181.8v22.4M269.3 189.3l.6 .8-.4 .2zM269.3 189.3l4.9 9.9h27.7M288.9 189.9h5M288.9 190.4h4.9M292.5 196.9h2.6M292.8 197.9l1 1.6M293.8 196.9v2.6M293.9 189.9l-.1 .5"/>
<path d="M294.7 197.9l-.9 1.6M298.2 187.5h.5l-.2 1.1zM305.2 189.5h.6l-.3 1zM344 184.1h.5l-.3 1zM85.1 202.2l.9-.3v.6zM85.1 202.2h183.8M128.6 201.9l1 .3-1 .3zM129.6 202.2l1-.3v.6zM178.5 201.9l1.1 .3-1.1 .3zM179.6 202.2l1-.3v.6zM267.9 201.9l1 .3-1 .3zM279.3 201.5l-1.3 3.2"/>
<path d="M4 238.5h148.9v54.5M49.6 238.5v54.5M4 248.5h148.9M4 254.5h148.9M84 248.5v6M118.4 248.5v6M216 253h200M216 248h65M216 258h65M228.6 243v15M255.2 243v15M281 243v50"/>
<path d="M296 243v30M346 243v30M361 243v30M381 253v20M392 253v20M416 243h-200v50M4 260.5h148.9M4 266.4h148.9M4 273.4h148.9M95.6 278.9h1.6M95.6 277.4h1.6M96.4 276.5v1.6"/>
<path d="M216 278h65M216 273h200M216 263h165M216 268h65M231 263v15M256 263v15M311 273v20M393.4 260.5l9-2.5v10l-9-2.5zM4 280.7h148.9M4 287h148.9M84 287v6M118.4 287v6"/>
<path d="M270.4 287.3h1.3M270.4 286h1.3M271 285.3v1.3"/>
<circle cx="119.2" cy="52.2" r="1.5"/>
<circle cx="119.2" cy="52.2" r="1.42"/>
<circle cx="119.2" cy="57.2" r="1.42"/>
<circle cx="119.2" cy="57.2" r="1.51"/>
<circle cx="129.5" cy="45.8" r=".85"/>
<circle cx="142" cy="46" r=".82"/>
<circle cx="147.1" cy="46" r="1.72"/>
<circle cx="147.1" cy="46" r="1.68"/>
<circle cx="152.1" cy="46" r=".74"/>
<circle cx="157.1" cy="46" r="1.67"/>
<circle cx="157.1" cy="46" r="1.72"/>
<circle cx="162" cy="46" r=".82"/>
<circle cx="179.6" cy="45.8" r=".84"/>
<circle cx="231.4" cy="45.8" r=".84"/>
<circle cx="268.9" cy="45.8" r=".84"/>
<circle cx="286.9" cy="57.3" r="1.5"/>
<circle cx="286.9" cy="52.2" r="1.5"/>
<circle cx="286.9" cy="52.2" r="1.42"/>
<circle cx="286.9" cy="57.3" r="1.42"/>
<circle cx="129.5" cy="63.7" r=".85"/>
<circle cx="142" cy="63.5" r=".82"/>
<circle cx="147" cy="63.5" r="1.67"/>
<circle cx="147.1" cy="63.5" r="1.72"/>
<circle cx="149.8" cy="69.6" r="1.3"/>
<circle cx="149.8" cy="69.6" r="1.35"/>
<circle cx="152.1" cy="63.5" r=".74"/>
<circle cx="153.3" cy="69.6" r="1.35"/>
<circle cx="153.3" cy="69.6" r="1.3"/>
<circle cx="157.1" cy="63.5" r="1.72"/>
<circle cx="157.1" cy="63.5" r="1.68"/>
<circle cx="162" cy="63.5" r=".82"/>
<circle cx="167.2" cy="74.9" r="1.15"/>
<circle cx="179.6" cy="63.7" r=".84"/>
<circle cx="231.4" cy="63.7" r=".84"/>
<circle cx="267.2" cy="69.6" r="1.36"/>
<circle cx="267.2" cy="69.6" r="1.29"/>
<circle cx="100.8" cy="117.6" r="1.74"/>
<circle cx="100.8" cy="117.6" r="1.51"/>
<circle cx="100.8" cy="117.6" r="1.43"/>
<circle cx="119.6" cy="114.1" r="1.49"/>
<circle cx="119.6" cy="114.1" r="1.42"/>
<circle cx="138.6" cy="108.6" r="1.31"/>
<circle cx="138.6" cy="108.6" r="1.51"/>
<circle cx="138.6" cy="108.6" r="1.35"/>
<circle cx="148.6" cy="104.5" r=".49"/>
<circle cx="148.6" cy="104.5" r=".84"/>
<circle cx="148.6" cy="104.5" r=".75"/>
<circle cx="150.8" cy="104.1" r="1.1"/>
<circle cx="150.8" cy="104.1" r="1.16"/>
<circle cx="153.3" cy="104.1" r="1.1"/>
<circle cx="153.3" cy="104.1" r="1.16"/>
<circle cx="164.6" cy="108.6" r="1.5"/>
<circle cx="164.6" cy="108.6" r="1.31"/>
<circle cx="164.6" cy="108.6" r="1.35"/>
<circle cx="255.9" cy="108.6" r="1.3"/>
<circle cx="255.9" cy="108.6" r="1.5"/>
<circle cx="255.9" cy="108.6" r="1.35"/>
<circle cx="266.9" cy="108.6" r="1.36"/>
<circle cx="266.9" cy="108.6" r="1.3"/>
<circle cx="266.9" cy="108.6" r="1.5"/>
<circle cx="286.4" cy="114.1" r="1.51"/>
<circle cx="286.4" cy="114.1" r="1.42"/>
<circle cx="341.4" cy="118.6" r="1.52"/>
<circle cx="341.4" cy="118.6" r="1.37"/>
<circle cx="341.4" cy="118.6" r="1.32"/>
<circle cx="357.9" cy="118.6" r="1.32"/>
<circle cx="357.9" cy="118.6" r="1.52"/>
<circle cx="357.9" cy="118.6" r="1.37"/>
<circle cx="357.9" cy="118.6" r="1.5"/>
<circle cx="341.4" cy="124.1" r="1.52"/>
<circle cx="341.4" cy="124.1" r="1.37"/>
<circle cx="341.4" cy="124.1" r="1.32"/>
<circle cx="357.9" cy="124.1" r="1.32"/>
<circle cx="357.9" cy="124.1" r="1.52"/>
<circle cx="357.9" cy="124.1" r="1.37"/>
<circle cx="357.9" cy="124.1" r="1.5"/>
<circle cx="129.6" cy="179.5" r="1.01"/>
<circle cx="129.6" cy="170.5" r=".86"/>
<circle cx="138.3" cy="164.7" r=".62"/>
<circle cx="149.8" cy="164.7" r=".62"/>
<circle cx="153.3" cy="164.7" r=".62"/>
<circle cx="164.8" cy="164.7" r=".62"/>
<circle cx="179.6" cy="179.5" r=".99"/>
<circle cx="179.6" cy="170.5" r=".85"/>
<circle cx="231.4" cy="170.5" r=".86"/>
<circle cx="255.7" cy="164.7" r=".62"/>
<circle cx="267.2" cy="164.7" r=".61"/>
<circle cx="268.7" cy="179.5" r="3.6"/>
<circle cx="268.9" cy="170.5" r=".86"/>
<circle cx="129.6" cy="188.6" r=".85"/>
<circle cx="150.5" cy="194.4" r="1.14"/>
<circle cx="179.6" cy="188.6" r=".84"/>
<circle cx="231.4" cy="188.6" r=".85"/>
<circle cx="268.9" cy="188.6" r=".85"/>
<circle cx="278.7" cy="203.1" r="1.14"/>
</g>
<path d="M412.4 262.3a2.5 2.5 0 0 0-4.1-1.1 2.5 2.5 0 0 0 1 4.2 2.5 2.5 0 0 0 3.2-2.9l-.1-.2" fill="none" stroke="#000" stroke-width=".3" stroke-dasharray="30.5 1.3 1.3 1.3" stroke-dashoffset="24.5" stroke-linecap="butt"/>
<path d="M414.8 261.5a5 5 0 0 0-8.3-2 5 5 0 0 0 2.2 8.3 5 5 0 0 0 6.2-6l-.1-.3" fill="none" stroke="#000" stroke-width=".3" stroke-dasharray="30.5 1.3 1.3 1.3" stroke-dashoffset="16.7" stroke-linecap="butt"/>
<g fill="none" stroke="#000" stroke-width=".3" stroke-dasharray="6.3 1.3 1.3 1.3 5.1">
<path d="M186.3 40.6l2 5M188.3 45.6l-4 4M188.3 59.8l-4 4M196.3 40.6l2 5M198.3 45.6l-4 4M198.3 59.8l-4 4M184.3 63.8l2 5.1M194.3 63.8l2 5.1M186.3 103.1l2 4.8M188.3 107.9l-4 4M196.3 103.1l2 4.8M198.3 107.9l-4 4"/>
<path d="M184.3 125.5l2 4.7M188.3 121.5l-4 4M194.3 125.5l2 4.7M198.3 121.5l-4 4M186.3 165.4l2 5M188.3 170.4l-4 4M196.3 165.4l2 5M198.3 170.4l-4 4M184.3 188.6l2 5.1M188.3 184.6l-4 4M194.3 188.6l2 5.1M198.3 184.6l-4 4"/>
</g>
<path d="M184.3 49.6l4 10.2M194.3 49.6l4 10.2M184.3 174.4l4 10.2M194.3 174.4l4 10.2" fill="none" stroke="#000" stroke-width=".3" stroke-dasharray="6.3 1.3 1.3 1.3 5.1" stroke-dashoffset="5.3"/>
<path d="M184.3 111.9l4 9.6M194.3 111.9l4 9.6" fill="none" stroke="#000" stroke-width=".3" stroke-dasharray="6.3 1.3 1.3 1.3 5.1" stroke-dashoffset="5.6"/>
<path d="M267.7 179.5h-1M268.9 178.3v-1M270.2 179.5h1M268.9 180.8v1" fill="none" stroke="#000" stroke-width=".3" stroke-dasharray="30.5 1.3 1.3 1.3"/>
<path d="M349.7 114.5v6.5" fill="none" stroke="#000" stroke-width=".3" stroke-dasharray="30.5 1.3 1.3 1.3" stroke-dashoffset="29.1"/>
<path d="M410 255.7v14.9" fill="none" stroke="#000" stroke-width=".3" stroke-dasharray="30.5 1.3 1.3 1.3" stroke-dashoffset="25"/>
<path d="M403.4 263l12.6-.1" fill="none" stroke="#000" stroke-width=".3" stroke-dasharray="30.5 1.3 1.3 1.3" stroke-dashoffset="26.1"/>
<path d="M216 248v5" fill="none" stroke="#000" stroke-width=".3" stroke-dasharray="30.5 1.3 1.3 1.3" stroke-dashoffset="29.9"/>
<path d="M124.6 63.5v-17.5M152.1 63.5v-17.5M253.9 63.5v-17.5M281.4 63.5v-17.5" fill="none" stroke="#f00" stroke-width=".3" stroke-dasharray="30.5 1.3 1.3 1.3" stroke-dashoffset="23.6"/>
<g fill="#000">
<path d="M337.8 126.2l1 .2-1 .3z"/>
<path d="M173.6 37l1 .2-1 .3zM129.6 37.2l1-.2v.5zM292.9 39.4l1 .3-1 .2zM281.4 39.7l1-.3v.5zM252.9 31.3l1 .2-1 .3zM152 31.5l1.1-.2v.5zM292.9 160.9l1 .3-1 .2zM268.9 161.2l1-.3v.5zM359.7 132.9l1 .2-1 .3zM349.7 133.1l1-.2v.5z"/>
<path d="M167.6 46l.2 1h-.5zM167.3 62.5h.5l-.2 1zM305.5 168.6l.3 .9h-.6zM305.2 189.5h.6l-.3 1zM367.7 101.1l.2 1h-.5zM367.4 126.1h.5l-.2 1z"/>
<path d="M85.1 97.8l.9-.3v.5zM292.9 97.5l1 .3-1 .2zM85.1 31.5l.9-.2v.5zM151.1 31.3l.9 .2-.9 .3zM141.9 64.3l-.5 .9 .4 .1zM142.1 41.8l1-.3v.5zM161 41.5l1.1 .3-1.1 .2zM152.3 64.2v1.1l.5-.2zM84.1 40.2l1 .3-1 .2zM124.6 40.5l1-.3v.5zM85.1 161.2l.9-.3v.5zM128.6 160.9l1 .3-1 .2zM85.1 202.2l.9-.3v.6zM128.6 201.9l1 .3-1 .3zM129.6 202.2l1-.3v.6zM178.5 201.9l1.1 .3-1.1 .3zM130.1 180.4l.3 1 .4-.3zM269.3 189.3l.2 1 .4-.2zM179.6 202.2l1-.3v.6zM267.9 201.9l1 .3-1 .3zM338.8 133.1l1-.2v.5zM348.7 132.9l1 .2-1 .3z"/>
<path d="M338.9 97.6l1-.3v.5zM359.4 97.3l1 .3-1 .2z"/>
<path d="M129.6 161.2l1-.3v.5zM230.4 160.9l1 .3-1 .2z"/>
<path d="M231.4 161.2l1-.3v.5zM267.9 160.9l1 .3-1 .2z"/>
<path d="M298.5 170.5l.2 1.1h-.5zM298.2 187.5h.5l-.2 1.1z"/>
<path d="M344.2 177.1l.3 1h-.5zM344 184.1h.5l-.3 1z"/>
<path d="M352.5 175l1-.2v.5zM349.5 174.8l1 .2-1 .3z"/>
</g>
<path d="M338.8 126.1v.5" fill="none" stroke="#f00" stroke-width=".3"/>
<g font-size="6.3">
<text x="282.1" y="250.3">名称</text>
<text x="347.1" y="250.3">图号</text>
<text x="282.1" y="260.3">材质</text>
<text x="347.1" y="260.3">质量</text>
<text x="383.3" y="262.1">视</text>
<text x="383.3" y="269.9">图</text>
<text x="282.1" y="270.3">版次</text>
<text x="347.1" y="270.3">比例</text>
</g>
<g font-size="4.9">
<text x="4" y="231.1">注意：1.行走平行度（正面+侧面），450行程内，≤±0.03mm，1000行程内，≤±0.05mm。</text>
<text x="12.7" y="237">2.本体形变，450行程内，≤±0.03mm，1000行程内，≤±0.05mm。</text>
<text x="16.9" y="245.5">型号规格</text>
<text x="78.9" y="245.5">GTH4-400-BC-M05-C4</text>
<text x="10.7" y="253.5">螺杆规格/型号</text>
<text x="61.8" y="253.5">1002</text>
<text x="96.3" y="253.5">1005</text>
<text x="16.9" y="259.5">有效行程</text>
<text x="97.5" y="259.5">400</text>
<text x="16.9" y="265.5">精度等级</text>
<text x="98.7" y="265.5">C7</text>
<text x="16.9" y="272">马达容量</text>
<text x="87.6" y="272">50W(无刹车)</text>
<text x="11.9" y="279.1">重复定位精度</text>
<text x="97.7" y="279.1">0.02</text>
<text x="4.5" y="285.9">感应开关方式及数量</text>
<text x="81.4" y="285.9">外挂型三只（C4）</text>
<text x="11.9" y="292.1">建议最快速度</text>
<text x="58.1" y="292.1">100MM/S</text>
<text x="92.5" y="292.1">250MM/S</text>
<text x="127" y="292">500MM/S</text>
</g>
<g font-size="4.2">
<text x="301.9" y="249.6">GTH4-400-BC-M05-C4</text>
<text x="259" y="267">2022/9/24</text>
</g>
<g font-size="4.1">
<text x="93.1" y="30.9">134 滑台原点</text>
<text x="193.7" y="30.9">400 有效行程</text>
<text x="85.8" y="39.9">79</text>
<text x="94.4" y="39.9">1 滑台极限位置</text>
<text x="154.1" y="41.2">40</text>
<text x="154.3" y="36.7">90</text>
<text x="167" y="41.7" transform="rotate(-90 167 41.7)">35</text>
<text x="297.4" y="39.1">25</text>
<text x="305.9" y="39.1">1 滑台极限位置</text>
<text x="113" y="76.4">4 x M4</text>
<text x="131" y="76.4">9.5</text>
<text x="157" y="76.3">2 x</text>
<text x="170.3" y="76.3">3 H7</text>
<text x="186.3" y="76.3">4.5</text>
<text x="189.5" y="97.1">614</text>
<text x="347.6" y="97">43</text>
<text x="367.1" y="115.9" transform="rotate(-90 367.1 115.9)">52</text>
<text x="320.3" y="125.8">基准面</text>
<text x="326.8" y="132.6">21.70</text>
<text x="352.7" y="132.6">22</text>
<text x="349.7" y="153.9">G</text>
<text x="112.2" y="160.6">89</text>
<text x="185.2" y="160.6">4*100</text>
<text x="245.8" y="160.6">75</text>
<text x="278.9" y="160.6">50</text>
<text x="345.6" y="159.1">2 : 1</text>
<text x="339.6" y="176.9" transform="rotate(-90 339.6 176.9)">+0.012</text>
<text x="343.7" y="174.9" transform="rotate(-90 343.7 174.9)">0</text>
<text x="355.7" y="174.4">1</text>
<text x="273.3" y="181">G</text>
<text x="297.9" y="180.1" transform="rotate(-90 297.9 180.1)">36</text>
<text x="304.9" y="180.1" transform="rotate(-90 304.9 180.1)">44</text>
<text x="343.7" y="181" transform="rotate(-90 343.7 181)">4</text>
<text x="140.4" y="195.9">2 x</text>
<text x="153.7" y="195.9">4 H7</text>
<text x="169.7" y="195.9">4</text>
<text x="107.4" y="201.6">89</text>
<text x="150.1" y="201.6">100</text>
<text x="215.3" y="201.6">375</text>
<text x="275.8" y="199.6">12 x M4</text>
<text x="297" y="199.6">10</text>
<text x="281.8" y="204.6">3.40 贯穿</text>
<text x="221.3" y="247.4">1</text>
<text x="131.6" y="253.2">1010</text>
<text x="218.2" y="257.4">序号</text>
<text x="221.3" y="252.4">2</text>
<text x="230.7" y="257.4">修 订 版 次</text>
<text x="255.9" y="257.4">设计变更编号</text>
<text x="225" y="262.4">设</text>
<text x="238.8" y="262.4">计</text>
<text x="252.5" y="262.4">变</text>
<text x="266.2" y="262.4">更</text>
<text x="218.4" y="267.4">设 计</text>
<text x="367.9" y="269.9">1:2</text>
<text x="218.4" y="272.4">校 核</text>
<text x="218.4" y="277.4">批 准</text>
<text x="218.9" y="282.9">技术要求：</text>
<text x="229.2" y="287.4">1、未标注公差全部 0.1</text>
<text x="229.1" y="291.9">2、未标注倒角全部C0.3</text>
</g>
</svg>
